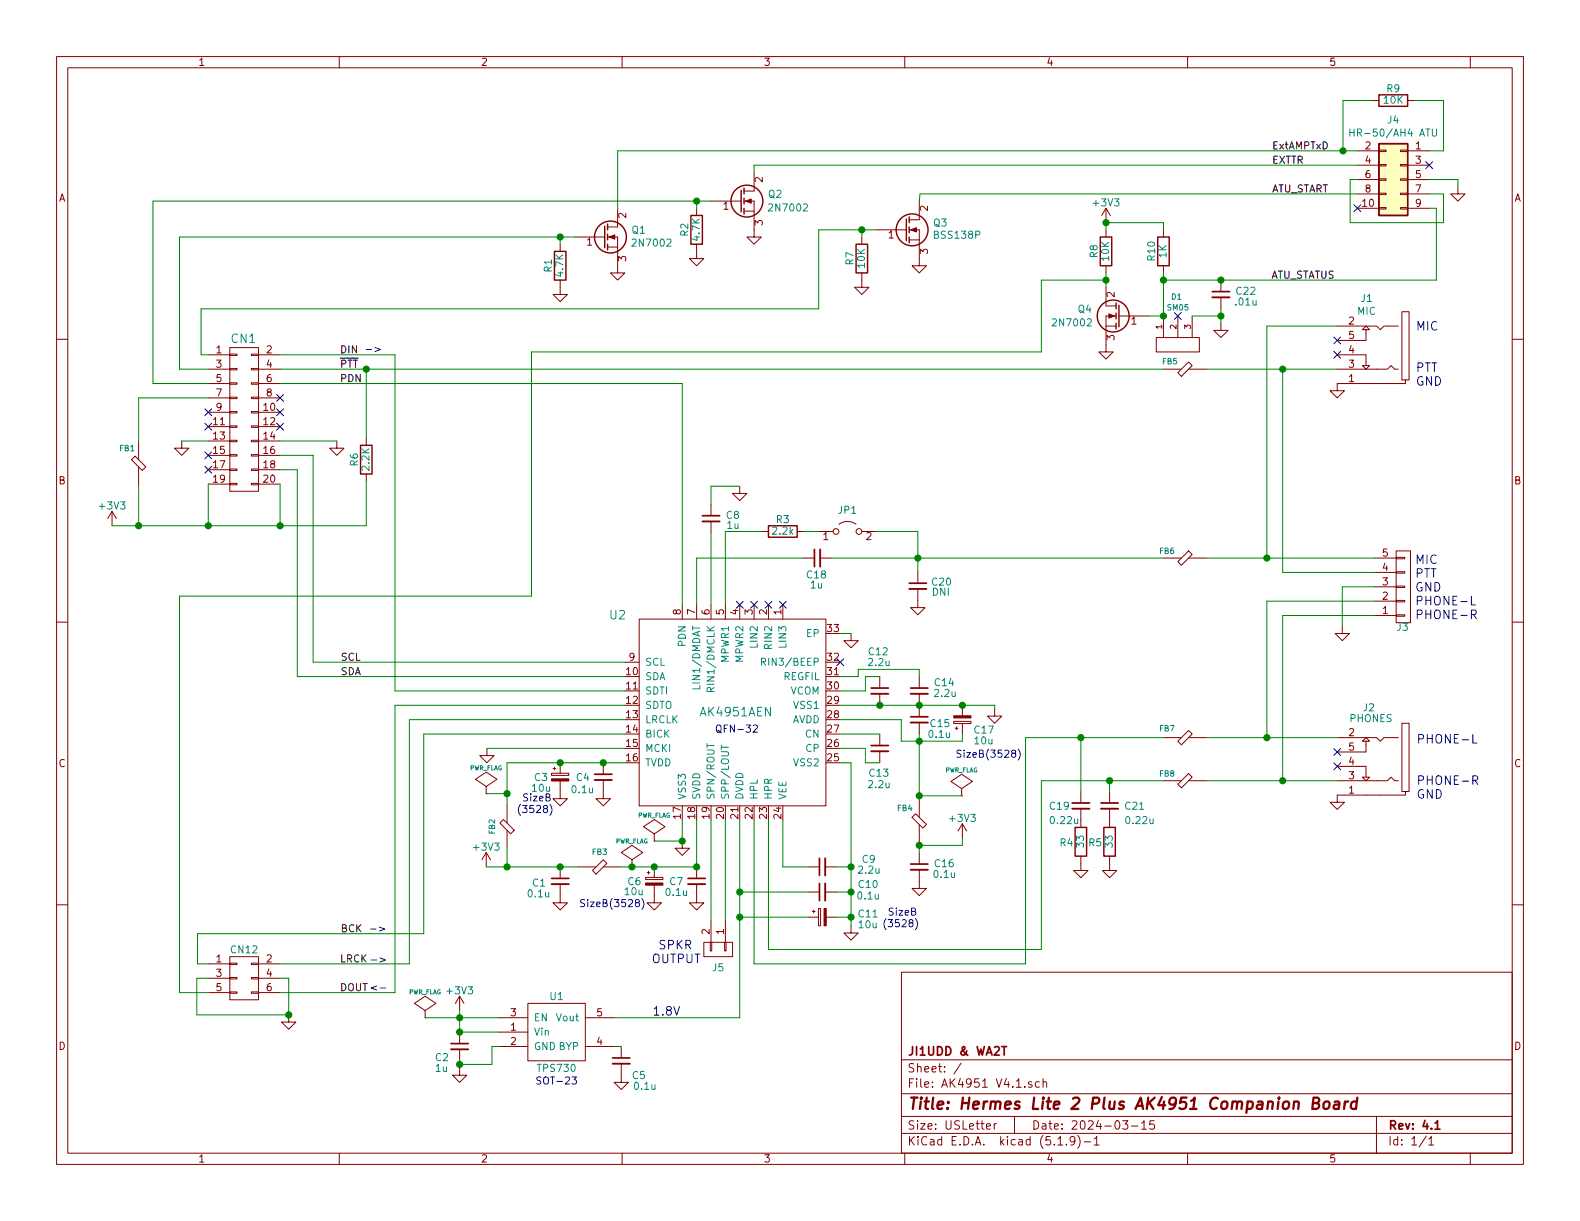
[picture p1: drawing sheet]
<svg xmlns="http://www.w3.org/2000/svg" width="279mm" height="216mm" viewBox="0 0 279 216" stroke-linecap="round" stroke-linejoin="round" font-family="sans-serif">
<g fill="none" stroke="#840000" stroke-width=".18">
<path d="M10 10h259.4v195.9h-259.4zM12 12h255.4v191.9h-255.4zM60 10v2M110 10v2M160 10v2M210 10v2M242.6 17.8h1.2M248.9 17.8h1.3M260 10v2M109.2 36.8v3.3h-1.8M123.2 36.8v1.3M125.7 35.6h5.4"/>
<path d="M131.6 35.6h1.7v6.3h-1.2l1.2 1.3 1.3-1.3h-1.3M131.6 37.3h1.7M133.3 30.5v3.3h-1.7M162.6 35.6v3.3h-1.8M195.6 36.8l-.8 1.3M195.6 36.8v2.6M195.6 36.8l.7 1.3M240 26.7h3.8M240 36.8h3.8M240 29.2h3.8M240 31.8h3.8M240 34.3h3.8"/>
<path d="M243.8 36.7h1.3v.3h-1.3zM243.8 34.2h1.3v.2h-1.3zM243.8 29.1h1.3v.2h-1.3zM243.8 26.5h1.3v.3h-1.3zM243.8 31.6h1.3v.3h-1.3zM247.6 36.7h1.3v.3h-1.3zM247.6 34.2h1.3v.2h-1.3zM247.6 29.1h1.3v.2h-1.3zM247.6 26.5h1.3v.3h-1.3zM247.6 31.6h1.3v.3h-1.3zM248.9 26.7h3.8M248.9 36.8h3.8"/>
<path d="M248.9 29.2h3.8M248.9 31.8h3.8M248.9 34.3h3.8M257.8 33v1.3h1.3l-1.3 1.3-1.3-1.3h1.3M10 60h2M99.1 49.5v2.6h-1.3l1.3 1.2 1.2-1.2h-1.2M99.1 43.2v1.3M101.6 41.9h5.3M107.4 41.9h1.8v6.4h-1.3l1.3 1.2 1.3-1.2h-1.3M107.4 43.7h1.8M123.2 43.2v2.5h-1.3l1.3 1.3 1.3-1.3h-1.3M152.4 48.3v2.5h-1.3l1.3 1.3 1.3-1.3h-1.3"/>
<path d="M152.4 41.9v1.3M154.9 40.6h5.4M160.8 40.6h1.8v6.4h-1.3l1.3 1.3 1.2-1.3h-1.2M160.8 42.4h1.8M195.6 40.6v1.3M195.6 47v1.3M195.6 50.8v3.3h1.8M195.6 57.7h1.8M197.4 55.9h-1.8v6.3h1.2l-1.2 1.3-1.3-1.3h1.3M197.9 55.9h5.3M204.5 59.7h7.6v2.5h-7.6zM205.7 40.6v1.3"/>
<path d="M205.7 47v1.3M205.7 55.9v3.8M208.3 55.9v3.8M210.8 55.9v3.8M215.9 57.2v1.2h-1.3l1.3 1.3 1.3-1.3h-1.3M215.9 49.5v1.9M215.9 52.6v2M236.5 57.7h7l.6 .6 .6-.6h2.6M241.6 58.3h.6l-.6-.6-.7 .6h.7v1.9h-5.1M267.4 60h2M24.5 78.1v3.2M32.1 78v1.2h-1.2l1.2 1.3 1.3-1.3h-1.3"/>
<path d="M36.8 62.7h3.8M36.8 72.9h3.8M36.8 75.4h3.8M36.8 78h3.8M36.8 65.3h3.8M36.8 67.8h3.8M36.8 70.4h3.8M40.6 77.9h1.3v.2h-1.3zM40.6 75.3h1.3v.3h-1.3zM40.6 72.8h1.3v.2h-1.3zM40.6 70.2h1.3v.3h-1.3zM40.6 67.7h1.3v.2h-1.3z"/>
<path d="M40.6 65.2h1.3v.2h-1.3zM40.6 62.6h1.3v.3h-1.3zM40.6 61.5h5.1v25.4h-5.1zM44.4 77.9h1.3v.2h-1.3zM44.4 75.3h1.3v.3h-1.3zM44.4 72.8h1.3v.2h-1.3zM44.4 70.2h1.3v.3h-1.3zM44.4 67.7h1.3v.2h-1.3zM44.4 65.2h1.3v.2h-1.3zM44.4 62.6h1.3v.3h-1.3zM45.7 62.7h3.8M45.7 72.9h3.8"/>
<path d="M45.7 75.4h3.8M45.7 78h3.8M45.7 65.3h3.8M45.7 67.8h3.8M45.7 70.4h3.8M59.6 78v1.2h-1.3l1.3 1.3 1.2-1.3h-1.2M64.8 77.5v1.2M205.7 65.3h3.2M208.3 65.9l1.9-1.9 .6 .6-1.9 1.9zM210.2 65.3h3.2M236.5 65.3h8.9l.6-.7 .6 .7h.7M236.5 62.7h5.1v1.9"/>
<path d="M240.9 64.6h1.3l-.6 .7zM248.5 67.2h.7v-12.1h-1.3v12.1h.6v.6h-12v1.3h-1.3l1.3 1.3 1.2-1.3h-1.2M19.8 90.4l-.8 1.3M19.8 90.4v2.6M19.8 90.4l.8 1.3M23.9 80.6l1.9 2-.7 .6-1.9-1.9zM24.5 82.6v3.1M36.8 80.5h3.8M36.8 83.1h3.8M36.8 85.6h3.8M40.6 85.5h1.3v.2h-1.3zM40.6 82.9h1.3v.3h-1.3z"/>
<path d="M40.6 80.4h1.3v.2h-1.3zM44.4 85.5h1.3v.2h-1.3zM44.4 82.9h1.3v.3h-1.3zM44.4 80.4h1.3v.2h-1.3zM45.7 80.5h3.8M45.7 83.1h3.8M45.7 85.6h3.8M64.8 83.8v1.3M125.7 89.2v1.9M125.7 92.2v2M130.8 86v1.2h-1.3l1.3 1.3 1.3-1.3h-1.3M134.6 94h1.3"/>
<path d="M141 94h1.2M142 98.7h1.9M144.8 94h2.5M145 98.7h2.1M148.3 92.7a2.53 2.53 0 0 1 3.1 0M152.4 94h2.5M205.7 98.7h3.2M210.2 97.4l.6 .6-1.9 1.9-.6-.6zM210.2 98.7h3.2M243.1 98.7h3.8M246.9 98.6h1.5v.2h-1.5zM246.9 97.4h2.5v12.7h-2.5z"/>
<path d="M10 110h2M110.5 117.1h2.5M113 109.5h33v33h-33zM120.6 106.9v2.6M123.2 106.9v2.6M125.7 106.9v2.6M128.3 106.9v2.6M130.8 106.9v2.6M133.3 106.9v2.6M135.9 106.9v2.6M138.4 106.9v2.6M150.5 112v1.3h-1.3l1.3 1.3 1.3-1.3h-1.3"/>
<path d="M155.6 119.6v1.9M162.3 104.1v3.3h-1.3l1.3 1.3 1.3-1.3h-1.3M162.3 101.1v1.9M162.6 119.6v1.9M237.4 110.7v1.3h-1.3l1.3 1.3 1.2-1.3h-1.2M243.1 108.8h3.8M243.1 106.3h3.8M243.1 103.8h3.8M243.1 101.2h3.8M246.9 101.1h1.5v.2h-1.5zM246.9 103.6h1.5v.3h-1.5zM246.9 106.2h1.5v.2h-1.5z"/>
<path d="M246.9 108.7h1.5v.3h-1.5zM267.4 110h2M86 139.1l1.9-1.3-1.9-1.3-1.9 1.3 1.9 1.3v1.2M86.1 132.3v1.3h-1.3l1.3 1.3 1.3-1.3h-1.3M97.5 136.7h3.1v.4h-3.1zM97.8 135.9h.5M98 135.6v.5M99.1 138.1v3.1h-1.3l1.3 1.3 1.2-1.3h-1.2M99.1 134.9v1.8M106.7 137.9v3.3h-1.3l1.3 1.3 1.2-1.3h-1.2M106.7 134.9v1.9M155.6 122.7v2"/>
<path d="M155.6 129.8v1.9M155.6 132.8v2.1M162.6 122.7v3.9M162.6 127.8v2M168.7 127.6h3v.3h-3zM168.9 128.8h.5M169.2 128.5v.5M170.1 139.4l1.9-1.2-1.9-1.3-2 1.3 2 1.2v1.3M170.2 124.7v1.9M170.2 127.9v1.9M175.9 125.3v1.3h-1.3l1.3 1.3 1.3-1.3h-1.3M191.1 140v1.9"/>
<path d="M196.2 140v1.9M205.7 130.4h3.2M205.7 138h3.2M208.3 131.1l1.9-1.9 .6 .6-1.9 1.9zM208.3 138.7l1.9-1.9 .6 .6-1.9 1.9zM210.2 130.4h3.2M210.2 138h3.2M236.5 138h8.9l.6-.6 .6 .6h.7M236.5 130.4h7l.6 .7 .6-.7h2.6M236.5 135.5h5.1v1.9M240.9 137.4h1.3l-.6 .6zM241.6 131.1h.6l-.6-.7-.7 .7h.7v1.9h-5.1"/>
<path d="M248.5 140h.7v-12.1h-1.3v12.1h.6v.6h-12v1.3h-1.3l1.3 1.2 1.2-1.2h-1.2M10 160h2M86 140.3h.1M86 150.7l-.8 1.3M86 150.7v2.6M86 150.7l.7 1.3M88.4 145.5l.6-.6 1.9 1.9-.6 .6zM89.7 142.4v3.1M89.7 146.8v3.2M99.1 156.3v3.3h-1.3l1.3 1.3 1.2-1.3h-1.2M99.1 153.3v1.9M102.2 153.3h3.2"/>
<path d="M104.8 153.9l1.9-1.9 .6 .7-1.9 1.9zM106.7 153.3h3.2M111.8 152l1.9-1.3-1.9-1.2-1.9 1.2 1.9 1.3v1.3M111.8 153.3h.1M114.2 155.1h3v.4h-3zM114.4 154.3h.5M114.7 154.1v.5M115.7 156.5v3.1h-1.3l1.3 1.3 1.3-1.3h-1.3M115.7 147.4l1.9-1.2-1.9-1.3-1.9 1.3 1.9 1.2v1.3M115.7 148.7h.1M115.7 153.3v1.8M120.6 148.7v1.3h-1.2l1.2 1.3 1.3-1.3h-1.3"/>
<path d="M123.2 156.3v3.3h-1.3l1.3 1.3 1.3-1.3h-1.3M123.2 153.3v1.9M142.9 153.3h1.9M142.9 157.7h1.9M145.9 153.3h2.1M145.9 157.7h2.1M161.3 144.5l.6-.6 1.9 1.9-.6 .6zM162.6 153.8v3.3h-1.3l1.3 1.3 1.2-1.3h-1.2M162.6 141.4v3.1M162.6 145.8v3.2M162.6 150.7v2M170.1 140.7h.1"/>
<path d="M170.2 145.7l-.8 1.2M170.2 145.7v2.5M170.2 145.7l.7 1.2M191.1 151.4v2.5h-1.2l1.2 1.3 1.3-1.3h-1.3M191.1 143v3.3M196.2 151.4v2.5h-1.3l1.3 1.3 1.3-1.3h-1.3M196.2 143v3.3M267.4 160h2M36.8 170.4h3.8M36.8 173h3.8M36.8 175.5h3.8M40.6 175.4h1.3v.2h-1.3z"/>
<path d="M40.6 172.8h1.3v.3h-1.3zM40.6 170.3h1.3v.3h-1.3zM40.6 169.2h5.1v7.6h-5.1zM44.4 175.4h1.3v.2h-1.3zM44.4 172.8h1.3v.3h-1.3zM44.4 170.3h1.3v.3h-1.3zM45.7 170.4h3.8M45.7 173h3.8M45.7 175.5h3.8M51.1 179.5v1.2h1.2l-1.2 1.3-1.3-1.3h1.3M75.2 178.7l1.9-1.3-1.9-1.3-1.9 1.3 1.9 1.3v1.3M75.2 180h.1"/>
<path d="M81.3 176.1v2.6M81.3 176.1l-.8 1.3M81.3 176.1l.7 1.3M88.3 180h5M93.3 177.4h10.2v10.2h-10.2zM103.5 180h5.1M124.5 166.6h5v2.6h-5zM125.6 166.6h.3v1.5h-.3zM125.7 162.8v3.8M128.1 166.6h.3v1.5h-.3zM128.3 162.8v3.8M142.9 162.2h1.8"/>
<path d="M143.6 161.2h.5M143.9 160.9v.5M144.7 160.7h.4v3h-.4zM146.1 162.2h1.9M150.5 163.7v1.3h-1.3l1.3 1.2 1.3-1.2h-1.3M159.4 171.9h108v32h-108zM81.3 188.8v1.3h-1.3l1.3 1.3 1.2-1.3h-1.2M81.3 182.5v1.9M81.3 185.5v2.1M88.3 182.5h5M88.3 185h5M103.5 185h5.1"/>
<path d="M109.9 188.1v3.3h-1.3l1.3 1.3 1.2-1.3h-1.2M109.9 185v1.9M159.4 197.4h108M159.4 193.4h108M159.4 187.4h108M170 188l-1.3 1.9M174.4 199.2l.8-.2-.1-.2-.4-.1-.3 .2 .1 .7h.6M175.8 198.7v1M176.2 198.7l-.3 .1-.1 .2M179.4 197.4v3M182.4 191.3a.37 .37 0 0 0-.5 .2v.2l.5 .1 .1 .2-.2 .3-.4-.1M183.8 191.3h-.4l-.3 .2 .1 .6 .2 .2 .4-.1"/>
<path d="M184.5 191.4v-.1a.37 .37 0 0 1 .6 .2v.8M184.5 190.8v1.5M198.5 198.2h.9l-.4 .6 .4 .1v.6l-.2 .2-.7-.2M200.1 199.1h1.1M201.9 198.6l.4-.4v1.5M201.9 199.7h.8M204.1 198.2h-.7l-.1 .7 .2-.1h.5l.2 .2-.1 .5-.2 .2-.6-.2M243.4 197.4v6.5M60 203.9v2M110 203.9v2M159.4 200.4h108M160 203.9v2"/>
<path d="M187.1 202.5h.8M188.6 202.3v.2M190.1 201.6l-.1 .2a.48 .48 0 0 1-.6 0l-.2-.2 .2-.6a.48 .48 0 0 1 .6 .1 1.27 1.27 0 0 1-.2 1.3l-.4 .1M190.6 200.8a1.71 1.71 0 0 1 0 2.2M191.7 201.9h1.2M193.5 201.4l.4-.4v1.5M193.5 202.5h.9M210 203.9v2M252.2 200.9l-1.2 1.9M252.7 201.4l.4-.4v1.5M252.7 202.5h.8M260 203.9v2"/>
<circle cx="147.8" cy="94" r=".51"/>
<circle cx="151.9" cy="94" r=".51"/>
</g>
<g fill="none" stroke="#840000" stroke-width=".3">
<path d="M214.4 51.6h3M124.2 91.2h3.1M144 97.2v3M160.8 103.1h3M105.2 136.9h3M154.1 121.7h3M154.1 131.8h3M161 121.7h3.1M161 126.7h3.1M97.5 155.3h3.1M121.7 155.3h3M144.9 151.8v3"/>
<path d="M144.9 156.2v3.1M161 152.8h3.1M189.6 142h3.1M194.7 142h3M79.8 184.5h3M108.3 187.1h3.1M177.1 185.1h.9M177.6 185.1v1.5M253.8 198.6l.4-.4v1.5M253.8 199.7h.8"/>
</g>
<path d="M232.2 195l.8-.1a.47 .47 0 0 0 .3-.4 .47 .47 0 0 0-.3-.4h-.7l-.2 2h.7a.53 .53 0 0 0 .5-.5 .53 .53 0 0 0-.5-.6M234.2 194.9a.53 .53 0 0 1 .5-.2 .53 .53 0 0 1 .4 .4v.6a.54 .54 0 0 1-.6 .4 .54 .54 0 0 1-.5-.4zM236 194.8h.8l-.1 1.3M236.8 195.2l-.7 .1a.4 .4 0 0 0-.3 .4 .4 .4 0 0 0 .3 .4l.6-.1M237.8 194.8l-.1 1.3M238.4 194.8a.55 .55 0 0 0-.6 .3M239.9 194.8a.68 .68 0 0 0-1 .3v.8l.3 .2 .6-.1M240 194.1l-.2 2" fill="none" stroke="#840000" stroke-width=".41"/>
<g fill="none" stroke="#840000" stroke-width=".33">
<path d="M214.4 52.6h3M124.2 92.2h3.1M145 97.2v3M160.8 104.1h3M105.2 137.9h3M154.1 122.7h3M154.1 132.8h3M161 122.7h3.1M161 127.8h3.1M97.5 156.3h3.1M121.7 156.3h3M145.9 151.8v3"/>
<path d="M145.9 156.2v3.1M161 153.8h3.1M189.6 143h3.1M194.7 143h3M79.8 185.5h3M108.3 188.1h3.1"/>
</g>
<g fill="#840000" stroke="#840000" stroke-width=".18">
<path d="M114.2 156.1h3v.4h-3z"/>
<path d="M97.5 137.7h3.1v.4h-3.1z"/>
<path d="M131.8 35.6l1-.4v.7z"/>
<path d="M161 40.6l1.1-.3v.7z"/>
<path d="M145.7 160.7h.4v3h-.4z"/>
<path d="M107.7 41.9l1-.4v.8z"/>
<path d="M196.1 55.5l1 .4-1 .4z"/>
<path d="M168.7 126.6h3v.3h-3z"/>
</g>
<g fill="none" stroke="#840000" stroke-width=".25">
<path d="M243.8 16.8h5.1v2h-5.1zM107.4 39.6v1M122.2 38.1h2v5.1h-2zM131.1 33.7v3.8M131.6 33.3v1M131.6 35.1v1M131.6 36.8v1M160.3 38.7v3.8M160.8 38.4v1M243.8 25.4h5.1v12.7h-5.1zM98 44.5h2.1v5h-2.1zM106.9 40v3.8"/>
<path d="M107.4 41.4v1M107.4 43.2v1M151.4 43.2h2v5.1h-2zM160.8 40.1v1M160.8 41.9v1M194.6 41.9h2v5.1h-2zM197.4 53.6v1M197.4 55.4v1M197.4 57.2v1M197.9 54v3.8M204.7 41.9h2.1v5.1h-2.1zM63.8 78.7h2v5.1h-2z"/>
<path d="M135.9 93h5.1v2h-5.1zM190.1 146.3h2.1v5.1h-2.1zM195.2 146.3h2v5.1h-2z"/>
<circle cx="132.1" cy="35.6" r="2.82"/>
<circle cx="107.9" cy="41.9" r="2.82"/>
<circle cx="161.3" cy="40.6" r="2.82"/>
<circle cx="196.8" cy="55.9" r="2.82"/>
</g>
<path d="M243.8 25.4h5.1v12.7h-5.1z" fill="#ffffc2" stroke="#ffffc2" stroke-width=".18"/>
<path d="M238.7 22.8v1.3M238.7 23.4h.7M253.3 22.8v1.1l.2 .2 .4-.1 .1-.1v-1.1M134.7 117h.6v-.5l-.1-.1h-.5v1.3M135 117l.4 .7M123.7 121.2v.6h-1.2M125 131.5v.7M125.7 122.3l-.1-.7h-.5l-.1 .2v.5h1.3M126.3 121.6l-.6 .4M127.6 131.8v.7M127.6 132.1h1.2" fill="none" stroke="#008484" stroke-width=".18"/>
<g fill="none" stroke="#008400" stroke-width=".18">
<path d="M242.6 17.8h-5.1v8.9M250.2 17.8h5.1v8.9h-2.6M123.2 35.6v1.2M125.7 35.6h-98.6v32.2h9.7M240 26.7h-130.8v10.1M240 29.2h-106.7v1.3M240 34.3h-77.3l-.1 1.3M240 31.8h-1.2v7.6h16.5v-5.1h-2.6M252.7 36.8h1.3v12.7h-48.3M252.7 31.8h5.1v1.2M99.1 41.9v1.3M101.6 41.9h-69.9v23.4h5.1"/>
<path d="M152.4 40.6v1.3M154.9 40.6h-10.1v14h-109.2v8.1h1.2M195.6 49.5h-11.5v12.7h-90.1v43.2h-62.3v70.1h5.1M195.6 40.6v-1.2h10.1v1.2M195.6 48.3v2.5M205.7 48.3v7.6h-2.5M210.8 55.9h5.1M215.9 54.6v2.6M236.5 57.7h-12.5v41M32.1 78h4.7M36.8 70.4h-12.3v7.7M49.5 67.8h71.1v39.1"/>
<path d="M49.5 62.7h20.3v59.5h40.7M49.5 65.3h156.2M49.5 78h10.1M64.8 65.3v12.2M213.4 65.3h23.1M226.8 65.3v35.9h16.3M24.5 85.7v7.3M36.8 85.6v7.4M49.5 83.1h3.1v36.5h57.9M49.5 80.5h5.9v36.6h55.1M49.5 85.6v7.4M64.8 85.1v7.9h-45"/>
<path d="M125.7 94.2v12.7M130.8 86h-5.1v3.2M134.6 94h-6.3v12.9M142 98.7h-18.8v8.2M142.2 94h2.6M147.1 98.7h58.6M154.9 94h7.4v7.1M213.4 98.7h29.7M148.6 119.6h3.2v-1.2h10.8v1.2M148.6 112h1.9M155.6 119.6h-2.6v2.6h-4.4M243.1 103.8h-5.7v6.9"/>
<path d="M243.1 108.8h-16.3v29.2M243.1 106.3h-19.1v24.1M86.1 132.3h24.4M110.5 134.9h-20.8v7.5M110.5 124.7h-40.7v50.8h-20.3M110.5 129.8h-35.6v35.3h-40v5.3h1.9M110.5 127.3h-38.1v43.1h-22.9M148.6 134.9h1.9v28.8M148.6 132.3h4.4v2.6h2.6M148.6 127.3h10.8v3.8h10.8v-1.3M148.6 124.7h27.3v.6M148.6 129.8h7"/>
<path d="M162.6 129.8v11.6M191.1 130.4v9.6M196.2 138v2M205.7 130.4h-24.3v40h-48.1v-25.4M205.7 138h-21.6v29.9h-48.2v-22.9M213.4 130.4h23.1M213.4 138h23.1M86 153.3h16.2M86 140.3h3.7M89.7 150v3.3M120.6 145v3.7h-4.9M123.2 145v8.3h-13.3"/>
<path d="M125.7 145v17.8M128.3 145v17.8M130.8 145v35h-22.2M130.8 157.7h12.1M138.4 145v8.3h4.5M148 153.3h2.5M148 157.7h2.5M162.6 149v1.7M162.6 140.7h7.5M170.2 148.2v1.3h-7.6M36.8 173h-2v6.5h16.3v-6.5h-1.6M75.2 180h13.1"/>
<path d="M81.3 178.7v3.8h7M130.8 162.2h12.1M148 162.2h2.5M81.3 187.6v1.2M88.3 185h-1.3v3.2h-5.7M108.6 185h1.3"/>
</g>
<g fill="none" stroke="#0000c2" stroke-width=".18">
<path d="M64.7 61.8h1M66.3 61.4l1 .4-1 .4M260.2 105.4v1.6h.7M260.2 108.7l.7-.1 .2-.2-.1-.4-.2-.1h-.6v1.5M260.6 108.7l.5 .7M133.2 128.3l.5-.1 .2 .3-.8 1h.8M179.1 133.2l-.2-.1v-.3l.5-.2 .2 .3v.2l-.6 .1-.1 .2v.4l.2 .1h.4l.1-.2v-.3l-.2-.2M180 132.5a1.4 1.4 0 0 1 0 1.9M260.5 129.9v1.5h.7M260.5 138l.7-.1 .1-.2-.1-.4-.2-.1h-.5v1.5M260.8 138l.5 .7M96.6 141l.5-.1 .1-.4-.6-.1v1.2h.5l.2-.2v-.2l-.3-.2"/>
<path d="M97.2 142.2a1.4 1.4 0 0 1 0 2M112.6 159.6l-.2-.1v-.3l.4-.1 .3 .2-.1 .2-.5 .2-.2 .1 .1 .4 .2 .1h.4l.1-.2v-.3l-.3-.2M113.5 158.9a1.4 1.4 0 0 1 0 1.9M65.5 164.3h1M67.1 163.9l.9 .4-.9 .3M67.2 169.4l1 .3-1 .4M67.2 174.7h1M161.2 161.2l.6-.1v-.4l-.6-.1v1.2h.5l.3-.2v-.2l-.4-.2M161.9 162.4a1.4 1.4 0 0 1 0 2M101.1 190.4h.8l-.4 .5 .4 .1v.6l-.2 .1-.6-.1"/>
</g>
<g fill="#008400" stroke="#008400" stroke-width=".25">
<circle cx="205.7" cy="55.9" r=".51"/>
<circle cx="115.7" cy="153.3" r=".51"/>
<circle cx="215.9" cy="55.9" r=".51"/>
<circle cx="215.9" cy="49.5" r=".51"/>
<circle cx="195.6" cy="49.5" r=".51"/>
<circle cx="162.3" cy="98.7" r=".51"/>
<circle cx="205.7" cy="49.5" r=".51"/>
<circle cx="224" cy="98.7" r=".51"/>
<circle cx="64.8" cy="65.3" r=".51"/>
<circle cx="195.6" cy="39.4" r=".51"/>
<circle cx="49.5" cy="93" r=".51"/>
<circle cx="24.5" cy="93" r=".51"/>
<circle cx="99.1" cy="134.9" r=".51"/>
<circle cx="196.2" cy="138" r=".51"/>
<circle cx="99.1" cy="153.3" r=".51"/>
<circle cx="162.6" cy="131.1" r=".51"/>
<circle cx="51.1" cy="179.5" r=".51"/>
<circle cx="170.2" cy="124.7" r=".51"/>
<circle cx="150.5" cy="162.2" r=".51"/>
<circle cx="36.8" cy="93" r=".51"/>
<circle cx="130.8" cy="162.2" r=".51"/>
<circle cx="81.3" cy="188.2" r=".51"/>
<circle cx="123.2" cy="35.6" r=".51"/>
<circle cx="111.8" cy="153.3" r=".51"/>
<circle cx="89.7" cy="140.3" r=".51"/>
<circle cx="81.3" cy="182.5" r=".51"/>
<circle cx="162.6" cy="140.7" r=".51"/>
<circle cx="81.3" cy="180" r=".51"/>
<circle cx="89.7" cy="153.3" r=".51"/>
<circle cx="120.7" cy="148.7" r=".51"/>
<circle cx="123.2" cy="153.3" r=".51"/>
<circle cx="162.6" cy="149.5" r=".51"/>
<circle cx="106.7" cy="134.9" r=".51"/>
<circle cx="191.1" cy="130.4" r=".51"/>
<circle cx="226.8" cy="65.3" r=".51"/>
<circle cx="130.8" cy="157.7" r=".51"/>
<circle cx="162.6" cy="124.7" r=".51"/>
<circle cx="155.6" cy="124.7" r=".51"/>
<circle cx="237.5" cy="26.7" r=".51"/>
<circle cx="152.4" cy="40.6" r=".51"/>
<circle cx="150.5" cy="153.3" r=".51"/>
<circle cx="150.5" cy="157.7" r=".51"/>
<circle cx="226.8" cy="138" r=".51"/>
<circle cx="99.1" cy="41.9" r=".51"/>
<circle cx="224" cy="130.4" r=".51"/>
</g>
<g fill="none" stroke="#000084" stroke-width=".18">
<path d="M239.4 36.2l1.2 1.2M240.6 36.2l-1.2 1.2M252.1 28.6l1.2 1.2M253.3 28.6l-1.2 1.2M207.7 55.3l1.2 1.2M208.9 55.3l-1.2 1.2M235.9 59.6l1.2 1.2M237.1 59.6l-1.2 1.2M36.2 72.3l1.2 1.2M36.2 74.8l1.2 1.2M36.2 79.9l1.2 1.2M37.4 72.3l-1.2 1.2"/>
<path d="M37.4 74.8l-1.2 1.2M37.4 79.9l-1.2 1.2M48.9 74.8l1.2 1.2M48.9 72.3l1.2 1.2M48.9 69.7l1.2 1.3M50.1 74.8l-1.2 1.2M50.1 72.3l-1.2 1.2M50.1 69.7l-1.2 1.3M235.9 62.1l1.2 1.2M237.1 62.1l-1.2 1.2M36.2 82.4l1.2 1.3M37.4 82.4l-1.2 1.3"/>
<path d="M130.2 106.3l1.2 1.2M131.4 106.3l-1.2 1.2M132.7 106.3l1.3 1.2M134 106.3l-1.3 1.2M135.3 106.3l1.2 1.2M136.5 106.3l-1.2 1.2M137.8 106.3l1.2 1.2M139 106.3l-1.2 1.2M148 116.5l1.2 1.2M149.2 116.5l-1.2 1.2M235.9 134.9l1.2 1.2M235.9 132.4l1.2 1.2"/>
<path d="M237.1 134.9l-1.2 1.2M237.1 132.4l-1.2 1.2"/>
</g>
<text font-size="2.8" fill="#840000" x="160.4" y="196.2">Title: Hermes Lite 2 Plus AK4951 Companion Board</text>
<g font-size="2.1" fill="#0000c2">
<text x="250.3" y="58.4">MIC</text>
<text x="250.3" y="65.8">PTT</text>
<text x="250.3" y="68.2">GND</text>
<text x="250.2" y="99.7">MIC</text>
<text x="250.2" y="102.2">PTT</text>
<text x="250.2" y="104.6">GND</text>
<text x="250.2" y="107">PHONE-L</text>
<text x="250.2" y="109.5">PHONE-R</text>
<text x="250.4" y="131.5">PHONE-L</text>
<text x="250.4" y="138.8">PHONE-R</text>
<text x="250.4" y="141.2">GND</text>
<text x="115.8" y="167.9">SPKR</text>
<text x="115.2" y="170.3">OUTPUT</text>
<text x="115.3" y="179.6">1.8V</text>
</g>
<g font-size="2.1" fill="#008484">
<text x="40.9" y="60.7">CN1</text>
<text x="107.9" y="109.5">U2</text>
<text x="124" y="126.7">AK4951AEN</text>
</g>
<g font-size="2.1" fill="#840000">
<text x="160.4" y="189.6">Sheet: /</text>
<text x="160.4" y="186.6">JI1UDD &amp; WA2T</text>
<text x="160.4" y="192.3">File: AK4951 V4.1.sch</text>
<text x="160.4" y="202.5">KiCad E.D.A. kicad (5.1.9)-1</text>
<text x="160.4" y="199.7">Size: USLetter</text>
<text x="182.4" y="199.7">Date: 2024-03-15</text>
<text x="245.4" y="199.7">Rev: 4.1</text>
<text x="245.4" y="202.5">Id: 1/1</text>
</g>
<g font-size="1.8" fill="#840000">
<text x="35" y="11.6">1</text>
<text x="85" y="11.6">2</text>
<text x="135" y="11.6">3</text>
<text x="185" y="11.6">4</text>
<text x="235" y="11.6">5</text>
<text x="241.5" y="26.4">2</text>
<text x="241.5" y="29">4</text>
<text x="250.3" y="26.4">1</text>
<text x="250.3" y="29">3</text>
<text x="10.4" y="35.6">A</text>
<text x="134.9" y="32.2" transform="rotate(-90 134.9 32.2)">2</text>
<text x="241.5" y="31.5">6</text>
<text x="241.5" y="34">8</text>
<text x="250.3" y="31.5">5</text>
<text x="250.3" y="34">7</text>
<text x="267.8" y="35.6">A</text>
<text x="110.7" y="38.6" transform="rotate(-90 110.7 38.6)">2</text>
<text x="127.9" y="37.1">1</text>
<text x="134.9" y="39.9" transform="rotate(-90 134.9 39.9)">3</text>
<text x="164.1" y="37.3" transform="rotate(-90 164.1 37.3)">2</text>
<text x="241" y="36.6">10</text>
<text x="250.3" y="36.6">9</text>
<text x="103.8" y="43.4">1</text>
<text x="110.7" y="46.2" transform="rotate(-90 110.7 46.2)">3</text>
<text x="157.1" y="42.2">1</text>
<text x="164.1" y="44.9" transform="rotate(-90 164.1 44.9)">3</text>
<text x="197.1" y="52.6" transform="rotate(-90 197.1 52.6)">2</text>
<text x="200.1" y="57.4">1</text>
<text x="238.5" y="57.4">2</text>
<text x="238.5" y="59.9">5</text>
<text x="38.3" y="62.5">1</text>
<text x="38.3" y="65">3</text>
<text x="47.1" y="62.5">2</text>
<text x="47.1" y="65">4</text>
<text x="197.1" y="60.2" transform="rotate(-90 197.1 60.2)">3</text>
<text x="238.5" y="65">3</text>
<text x="238.5" y="62.5">4</text>
<text x="38.3" y="67.6">5</text>
<text x="38.3" y="70.1">7</text>
<text x="47.1" y="67.6">6</text>
<text x="47.1" y="70.1">8</text>
<text x="238.5" y="67.6">1</text>
<text x="37.8" y="75.2">11</text>
<text x="37.8" y="77.7">13</text>
<text x="38.3" y="72.6">9</text>
<text x="46.7" y="72.6">10</text>
<text x="46.7" y="75.2">12</text>
<text x="46.7" y="77.7">14</text>
<text x="37.8" y="80.3">15</text>
<text x="37.8" y="82.8">17</text>
<text x="46.7" y="80.3">16</text>
<text x="46.7" y="82.8">18</text>
<text x="10.4" y="85.6">B</text>
<text x="37.8" y="85.3">19</text>
<text x="46.7" y="85.3">20</text>
<text x="267.8" y="85.6">B</text>
<text x="145.6" y="95.5">1</text>
<text x="153.2" y="95.5">2</text>
<text x="244.5" y="101">4</text>
<text x="244.5" y="98.4">5</text>
<text x="244.5" y="106">2</text>
<text x="244.5" y="103.5">3</text>
<text x="120.4" y="108.7" transform="rotate(-90 120.4 108.7)">8</text>
<text x="122.9" y="108.7" transform="rotate(-90 122.9 108.7)">7</text>
<text x="125.5" y="108.7" transform="rotate(-90 125.5 108.7)">6</text>
<text x="128" y="108.7" transform="rotate(-90 128 108.7)">5</text>
<text x="130.6" y="108.7" transform="rotate(-90 130.6 108.7)">4</text>
<text x="133.1" y="108.7" transform="rotate(-90 133.1 108.7)">3</text>
<text x="135.6" y="108.7" transform="rotate(-90 135.6 108.7)">2</text>
<text x="138.2" y="108.7" transform="rotate(-90 138.2 108.7)">1</text>
<text x="146.4" y="111.8">33</text>
<text x="244.5" y="108.6">1</text>
<text x="110.8" y="119.4">10</text>
<text x="111.3" y="116.8">9</text>
<text x="146.4" y="119.4">31</text>
<text x="146.4" y="116.8">32</text>
<text x="110.8" y="121.9">11</text>
<text x="110.8" y="124.5">12</text>
<text x="146.4" y="124.5">29</text>
<text x="146.4" y="121.9">30</text>
<text x="110.8" y="127">13</text>
<text x="110.8" y="129.5">14</text>
<text x="146.4" y="129.5">27</text>
<text x="146.4" y="127">28</text>
<text x="238.5" y="130.2">2</text>
<text x="10.4" y="135.6">C</text>
<text x="110.8" y="132.1">15</text>
<text x="110.8" y="134.6">16</text>
<text x="146.4" y="134.6">25</text>
<text x="146.4" y="132.1">26</text>
<text x="238.5" y="137.8">3</text>
<text x="238.5" y="135.3">4</text>
<text x="238.5" y="132.7">5</text>
<text x="267.8" y="135.6">C</text>
<text x="238.5" y="140.3">1</text>
<text x="120.4" y="144.7" transform="rotate(-90 120.4 144.7)">17</text>
<text x="122.9" y="144.7" transform="rotate(-90 122.9 144.7)">18</text>
<text x="125.5" y="144.7" transform="rotate(-90 125.5 144.7)">19</text>
<text x="128" y="144.7" transform="rotate(-90 128 144.7)">20</text>
<text x="130.6" y="144.7" transform="rotate(-90 130.6 144.7)">21</text>
<text x="133.1" y="144.7" transform="rotate(-90 133.1 144.7)">22</text>
<text x="135.6" y="144.7" transform="rotate(-90 135.6 144.7)">23</text>
<text x="138.2" y="144.7" transform="rotate(-90 138.2 144.7)">24</text>
<text x="125.5" y="165.2" transform="rotate(-90 125.5 165.2)">2</text>
<text x="128" y="165.2" transform="rotate(-90 128 165.2)">1</text>
<text x="38.3" y="170.2">1</text>
<text x="38.3" y="172.7">3</text>
<text x="47.1" y="170.2">2</text>
<text x="47.1" y="172.7">4</text>
<text x="38.3" y="175.3">5</text>
<text x="47.1" y="175.3">6</text>
<text x="90.3" y="179.7">3</text>
<text x="105.6" y="179.7">5</text>
<text x="10.4" y="185.6">D</text>
<text x="90.3" y="182.2">1</text>
<text x="90.3" y="184.8">2</text>
<text x="105.6" y="184.8">4</text>
<text x="267.8" y="185.6">D</text>
<text x="35" y="205.5">1</text>
<text x="85" y="205.5">2</text>
<text x="135" y="205.5">3</text>
<text x="185" y="205.5">4</text>
<text x="235" y="205.5">5</text>
</g>
<g font-size="1.8" fill="#008484">
<text x="245.3" y="16.3">R9</text>
<text x="244.8" y="18.3">10K</text>
<text x="245.4" y="21.8">J4</text>
<text x="239.8" y="24.2">HR-50/AH4 ATU</text>
<text x="135.9" y="35">Q2</text>
<text x="111.8" y="41.3">Q1</text>
<text x="121.7" y="41.8" transform="rotate(-90 121.7 41.8)">R2</text>
<text x="136.3" y="37.4">2N7002</text>
<text x="165.1" y="40.1">Q3</text>
<text x="193.5" y="36.5">+3V3</text>
<text x="112.1" y="43.6">2N7002</text>
<text x="123.7" y="42.5" transform="rotate(-90 123.7 42.5)">4.7K</text>
<text x="150.9" y="46.8" transform="rotate(-90 150.9 46.8)">R7</text>
<text x="153" y="47.3" transform="rotate(-90 153 47.3)">10K</text>
<text x="165.4" y="42.2">BSS138P</text>
<text x="194.1" y="45.6" transform="rotate(-90 194.1 45.6)">R8</text>
<text x="196.1" y="46.1" transform="rotate(-90 196.1 46.1)">10K</text>
<text x="204.3" y="46.1" transform="rotate(-90 204.3 46.1)">R10</text>
<text x="206.3" y="45.6" transform="rotate(-90 206.3 45.6)">1K</text>
<text x="97.6" y="48.1" transform="rotate(-90 97.6 48.1)">R1</text>
<text x="99.6" y="48.8" transform="rotate(-90 99.6 48.8)">4.7K</text>
<text x="218.7" y="52.1">C22</text>
<text x="240.7" y="53.4">J1</text>
<text x="186.5" y="57.7">2N7002</text>
<text x="190.7" y="55.3">Q4</text>
<text x="218.6" y="54">.01u</text>
<text x="240" y="55.7">MIC</text>
<text x="63.3" y="82.4" transform="rotate(-90 63.3 82.4)">R6</text>
<text x="65.3" y="83.1" transform="rotate(-90 65.3 83.1)">2.2K</text>
<text x="17.7" y="90.1">+3V3</text>
<text x="128.5" y="91.7">C8</text>
<text x="128.6" y="93.5">1u</text>
<text x="136.7" y="94.5">2.2k</text>
<text x="137.3" y="92.5">R3</text>
<text x="148.3" y="90.9">JP1</text>
<text x="142.7" y="102.3">C18</text>
<text x="143.4" y="104.1">1u</text>
<text x="164.9" y="103.6">C20</text>
<text x="164.9" y="105.3">DNI</text>
<text x="142.7" y="112.6">EP</text>
<text x="247.1" y="111.6">J3</text>
<text x="114" y="117.7">SCL</text>
<text x="121.3" y="114.2" transform="rotate(-90 121.3 114.2)">PDN</text>
<text x="128.9" y="117.1" transform="rotate(-90 128.9 117.1)">MPWR1</text>
<text x="131.4" y="117.1" transform="rotate(-90 131.4 117.1)">MPWR2</text>
<text x="134" y="114.3" transform="rotate(-90 134 114.3)">LIN2</text>
<text x="135.7" y="117.7">RIN3/BEEP</text>
<text x="136.5" y="114.5" transform="rotate(-90 136.5 114.5)">RIN2</text>
<text x="139.1" y="114.3" transform="rotate(-90 139.1 114.3)">LIN3</text>
<text x="153.7" y="115.9">C12</text>
<text x="153.7" y="117.8">2.2u</text>
<text x="114" y="120.3">SDA</text>
<text x="114" y="122.8">SDTI</text>
<text x="114" y="125.3">SDTO</text>
<text x="123.8" y="121.2" transform="rotate(-90 123.8 121.2)">LIN1/DMDAT</text>
<text x="126.4" y="121.4" transform="rotate(-90 126.4 121.4)">RIN1/DMCLK</text>
<text x="138.6" y="120.3">REGFIL</text>
<text x="139.7" y="122.8">VCOM</text>
<text x="140.5" y="125.3">VSS1</text>
<text x="165.4" y="121.3">C14</text>
<text x="165.4" y="123.2">2.2u</text>
<text x="241.1" y="125.8">J2</text>
<text x="114" y="127.9">LRCLK</text>
<text x="114" y="130.4">BICK</text>
<text x="140" y="127.9">AVDD</text>
<text x="142.5" y="130.4">CN</text>
<text x="164.4" y="130.5">0.1u</text>
<text x="164.6" y="128.6">C15</text>
<text x="172.4" y="129.7">C17</text>
<text x="172.4" y="131.6">10u</text>
<text x="238.7" y="127.7">PHONES</text>
<text x="114" y="133">MCKI</text>
<text x="114" y="135.5">TVDD</text>
<text x="140.5" y="135.5">VSS2</text>
<text x="142.6" y="133">CP</text>
<text x="153.8" y="137.3">C13</text>
<text x="94.6" y="138.1">C3</text>
<text x="101.2" y="140.3">0.1u</text>
<text x="102" y="138.1">C4</text>
<text x="121.3" y="141.5" transform="rotate(-90 121.3 141.5)">VSS3</text>
<text x="123.8" y="141.5" transform="rotate(-90 123.8 141.5)">SVDD</text>
<text x="126.4" y="141.5" transform="rotate(-90 126.4 141.5)">SPN/ROUT</text>
<text x="128.9" y="141.5" transform="rotate(-90 128.9 141.5)">SPP/LOUT</text>
<text x="131.4" y="141.5" transform="rotate(-90 131.4 141.5)">DVDD</text>
<text x="134" y="141.5" transform="rotate(-90 134 141.5)">HPL</text>
<text x="136.5" y="141.5" transform="rotate(-90 136.5 141.5)">HPR</text>
<text x="139.1" y="141.5" transform="rotate(-90 139.1 141.5)">VEE</text>
<text x="153.7" y="139.4">2.2u</text>
<text x="185.7" y="143.2">C19</text>
<text x="199" y="143.2">C21</text>
<text x="168.1" y="145.3">+3V3</text>
<text x="185.9" y="145.7">0.22u</text>
<text x="187.5" y="149.7">R4</text>
<text x="191.7" y="149.8" transform="rotate(-90 191.7 149.8)">33</text>
<text x="192.6" y="149.7">R5</text>
<text x="196.8" y="149.8" transform="rotate(-90 196.8 149.8)">33</text>
<text x="199.3" y="145.7">0.22u</text>
<text x="83.9" y="150.4">+3V3</text>
<text x="151.9" y="154.5">2.2u</text>
<text x="152.5" y="152.6">C9</text>
<text x="165.3" y="155.2">0.1u</text>
<text x="165.4" y="153.3">C16</text>
<text x="93.5" y="158.7">0.1u</text>
<text x="94.2" y="156.8">C1</text>
<text x="110.6" y="158.3">10u</text>
<text x="111.1" y="156.5">C6</text>
<text x="117.9" y="158.4">0.1u</text>
<text x="118.5" y="156.5">C7</text>
<text x="151.8" y="159.1">0.1u</text>
<text x="151.9" y="157">C10</text>
<text x="151.9" y="162.2">C11</text>
<text x="40.9" y="168.6">CN12</text>
<text x="126" y="171.8">J5</text>
<text x="79.2" y="175.8">+3V3</text>
<text x="97.3" y="176.8">U1</text>
<text x="94.4" y="183.1">Vin</text>
<text x="94.4" y="185.7">GND BYP</text>
<text x="94.4" y="180.6">EN</text>
<text x="98.6" y="180.6">Vout</text>
<text x="77" y="187.6">C2</text>
<text x="77.1" y="189.5">1u</text>
<text x="95.2" y="189.5">TPS730</text>
<text x="111.9" y="190.8">C5</text>
<text x="112.3" y="192.7">0.1u</text>
</g>
<g font-size="1.8">
<text x="224.9" y="29">EXTTR</text>
<text x="224.9" y="26.4">ExtAMPTxD</text>
<text x="224.9" y="34">ATU_START</text>
<text x="224.8" y="49.3">ATU_STATUS</text>
<text x="60.1" y="62.5">DIN</text>
<text x="60.1" y="65">PTT</text>
<text x="60.1" y="67.6">PDN</text>
<text x="60.2" y="116.8">SCL</text>
<text x="60.2" y="119.4">SDA</text>
<text x="60.2" y="164.8">BCK</text>
</g>
<g font-size="1.8" fill="#0000c2">
<text x="126.4" y="129.5">QFN-32</text>
<text x="168.9" y="134">SizeB(3528)</text>
<text x="91.3" y="143.8">(3528)</text>
<text x="91.8" y="141.7">SizeB</text>
<text x="94.2" y="140">10u</text>
<text x="102.4" y="160.4">SizeB(3528)</text>
<text x="156.4" y="161.9">SizeB</text>
<text x="151.9" y="164.1">10u (3528)</text>
<text x="60.1" y="170.2">LRCK -&gt;</text>
<text x="60.1" y="175.3">DOUT&lt;-</text>
<text x="94.6" y="191.8">SOT-23</text>
</g>
<g font-size="1.4" fill="#008484">
<text x="207.2" y="53">D1</text>
<text x="206.5" y="54.9">SM05</text>
<text x="205.6" y="64.4">FB5</text>
<text x="21.2" y="79.8">FB1</text>
<text x="205.1" y="97.9">FB6</text>
<text x="205.1" y="129.3">FB7</text>
<text x="205.1" y="137.3">FB8</text>
<text x="158.7" y="143.4">FB4</text>
<text x="87.5" y="147.5" transform="rotate(-90 87.5 147.5)">FB2</text>
<text x="104.7" y="151.2">FB3</text>
</g>
<g font-size="1.4" fill="#840000">
<text x="205.5" y="58.2" transform="rotate(-90 205.5 58.2)">1</text>
<text x="208" y="58.2" transform="rotate(-90 208 58.2)">2</text>
<text x="210.6" y="58.2" transform="rotate(-90 210.6 58.2)">3</text>
</g>
<g font-size="1.1" fill="#008484">
<text x="83" y="136.2">PWR_FLAG</text>
<text x="167.1" y="136.6">PWR_FLAG</text>
<text x="108.8" y="149.1">PWR_FLAG</text>
<text x="112.7" y="144.6">PWR_FLAG</text>
<text x="72.2" y="175.8">PWR_FLAG</text>
</g>
</svg>
